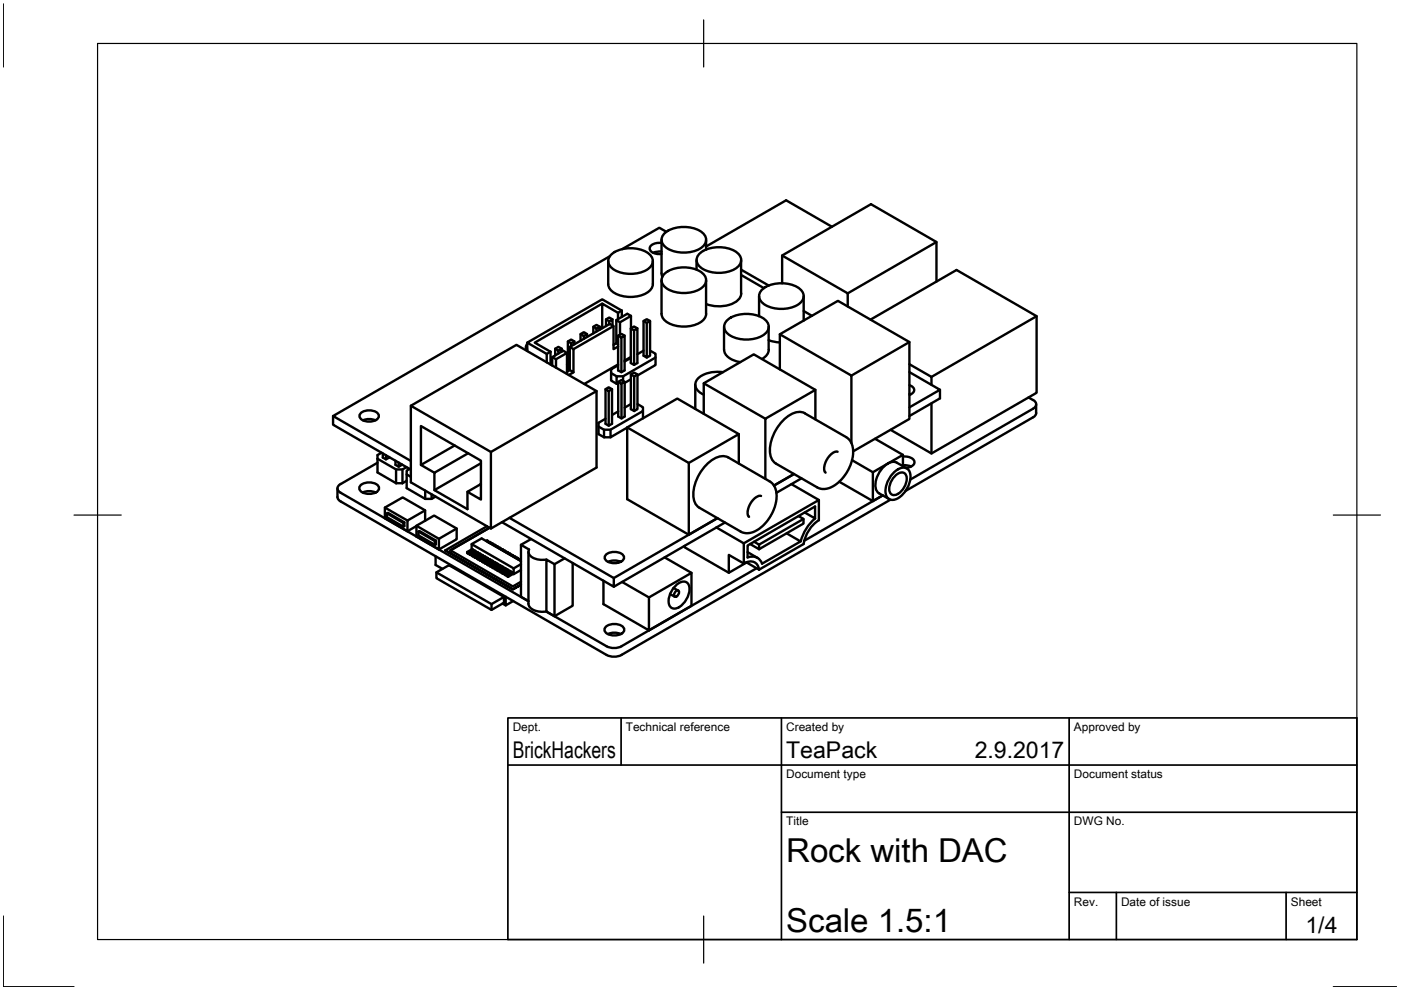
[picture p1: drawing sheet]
<svg xmlns="http://www.w3.org/2000/svg" width="297mm" height="210mm" viewBox="0 0 297 210" stroke-linecap="round" stroke-linejoin="round" font-family="sans-serif">
<!-- layer: Visible -->
<g fill="none" stroke="#000" stroke-width=".51">
<path d="M129 55.4v4.8M129.3 54.3l-58.7 33.9 16.5 9.5M129.7 53.9a7 7 0 0 1 7.9 0 1.94 1.94 0 0 1 .8 1.8 1.94 1.94 0 0 1-1.4 1.6 7.2 7.2 0 0 1-7.3-.5 1.83 1.83 0 0 1 0-2.9zM138.4 55.4v4.8M140.3 59.4v7.1a3.2 3.2 0 0 0 2.8 2.5 6.4 6.4 0 0 0 6.2-1.4l.4-1.1M140.3 58l.1 .7M140.3 50.8v7.2M140.3 53.4h-1.1l-.7 .2M140.3 51.5h-1a1.28 1.28 0 0 0-1.4 1.6 2.58 2.58 0 0 0 2.4 .7M141 57.9a7 7 0 0 1 7.9 0 1.94 1.94 0 0 1 .8 1.9 1.94 1.94 0 0 1-1.4 1.5 7.2 7.2 0 0 1-7.3-.4 1.83 1.83 0 0 1 0-3zM141 49.3a7 7 0 0 1 7.9 0 1.94 1.94 0 0 1 .8 1.9 1.94 1.94 0 0 1-1.4 1.6 7.2 7.2 0 0 1-7.3-.5 1.83 1.83 0 0 1 0-3zM141.3 49.2l-1.5-.9-7.9 4.5"/>
<path d="M147.7 55.1v2.1M148.5 53.6a7 7 0 0 1 7.9 0 1.94 1.94 0 0 1 .7 1.9 1.94 1.94 0 0 1-1.3 1.6 7.2 7.2 0 0 1-7.3-.5 1.83 1.83 0 0 1 0-3zM149.7 50.8v2.1M149.7 59.4v7.1M157.1 57.2l5.9 3.3M157.1 55.1v7.1M157.1 58.3l4.9 2.8M165.8 54.2l13.9 8v2.8M176.4 48.1l-9.7-5.6-17 9.8M198.6 59.7v-8.4l-13.9-8-18.9 10.9v5.9M198.6 51.3l-18.9 10.9M111.5 73.7l.3 .4"/>
<path d="M111.8 72.9l-.3 .8M111.8 72.7v1.7M116.7 74.6l-.8 .4v1.8M116.7 74.6v2.7M117.1 77.5v-1.8l2.3-1.3 .8 .4v4.5M117.7 73.9l.7 .4v.7M117.9 76.2v1.7M118.4 74.3l.7-.4v.7M119.1 73.9l-.7-.4-.7 .4v1.5M120.2 74.8l-2.3 1.4-.8-.5M120.4 72.4l.7 .4v.6M120.4 77.3l-.2 .1"/>
<path d="M120.8 73.6l.8 .4v4.9l-.8-.4zM120.8 78.5l-.6 .3M121.1 72.8l.7-.4v.6M121.6 78.9l-1 .6M121.8 72.4l-.7-.4-.7 .4v6.3M123.1 70.8l.7 .4v.6M123.8 71.2l.7-.4v.6M124.5 70.8l-.7-.4-.7 .4v1.4M125.8 69.3l.7 .4v.6M126.5 69.7l.7-.4v.6M127.2 69.3l-.7-.4-.7 .4v1.4M127.7 64.4l-14.3 8.3 3.3 1.9"/>
<path d="M128.5 67.7l.7 .4v.6M129 60.2a3.2 3.2 0 0 0 2.8 2.5 6.4 6.4 0 0 0 6.2-1.4l.4-1.1M129.2 68.1l.7-.4v1.3M129.9 67.7l-.7-.4-.7 .4v1.4M130.1 69.1l-8.5 4.9M130.7 67.9l2.3-1.4 .8 .5v2.6M130.7 72.8l-.6 .3M130.7 79.8l-1.1-.7v1.6l1.1 .7M131 66.3l-3.3-1.9v5.2M131 71.2l.7 .4v7.3M131 73.5l-.9 .5v-4.9l-.8-.4-8.5 4.9M131 77.5l-1.4 .8v.8"/>
<path d="M131 77.3l-7.1 4.1M131.5 68.3l-.8-.4v4.9l.3 .2M131.5 68.3v2.6M131.8 65.9l-4.1-2.4-15.9 9.2 4.1 2.3M131.8 65.9l-.8 .4v1.4M131.8 65.9v1.3M132.1 79.8h-1.4v1.6h.4M132.1 79.8v1M132.4 71.2l-.7-.4-.7 .4v7.3l.7 .4 .7-.4v-7.3l-.7 .4M133.7 69.6l.7 .4v7.4M133.7 75.7l-1.3 .8M133.7 75.9l-1.3 .8"/>
<path d="M133.8 79.4l.7 .4M133.8 67l-2.3 1.3M135.1 69.6l-.7-.4-.7 .4v7.4l.7 .4 .7-.4v-7.4l-.7 .4M135.2 79.4l-.7 .4v7.4l-.7-.5v-7.3l.7-.4 .7 .4v7.3l-.7 .5M136.4 74.3l-1.3 .8M136.4 68.1l.7 .4M137.8 74.3l1.2 .7v.8l-6.9 4M137.8 68.1l-.7 .4v7.3l-.7-.4v-7.3l.7-.4 .7 .4v7.3l-.7 .4M139 75.8v1.6l-3.8 2.2M153.3 78.9a6.3 6.3 0 0 0-5.4 1.5 1.88 1.88 0 0 0 .6 2.9l.7 .4M153.5 69.3v4.9M153.5 74.2a3 3 0 0 0 2.6 2.4l.8 .2"/>
<path d="M154.3 67.8a7 7 0 0 1 7.9 0 1.94 1.94 0 0 1 .8 1.9 1.94 1.94 0 0 1-1.4 1.5 7.2 7.2 0 0 1-7.3-.4 1.83 1.83 0 0 1 0-3zM157.1 62.2a3 3 0 0 1-2.5 2.4l-1.4 .3h-1.4l-2.1-.4M160.9 62.8v4.2M161.7 61.3a7 7 0 0 1 7.9 0 1.94 1.94 0 0 1 .8 1.9 1.94 1.94 0 0 1-1.4 1.5 7.2 7.2 0 0 1-7.3-.4 1.83 1.83 0 0 1 0-3zM163 72.1l2.3 .5M163 69.3v4.9a2.29 2.29 0 0 1-1.4 1.9M165.3 70.9l15.2 8.7v14.3M165.3 78.3v-7.4l12.4-7.1 15.1 8.7v16.3l-11.9 6.9M170.4 62.8v5.2M170.4 65.9l1.7 1.1M184.6 67.8l18.2-10.6 17 9.8v16.3l-1.7 1M192.8 77.2l4.7 2.7v1.7"/>
<path d="M192.8 78.9l6.5 3.7-6.5 3.8M192.8 72.5l-12.3 7.1M219.8 67l-22.3 12.9M70.6 88.2v1.9l16.5 9.5M76.4 87.7a2.71 2.71 0 0 1 3.9 .3 1.68 1.68 0 0 1-2 1.4 1.68 1.68 0 0 1-2.1-1.4zM77 89.1l1.3-.3 1.3 .3M80 97.3l4 2.2h1.3l.9-.5M80 98.1l-7.8 4.5M80.9 96l-.9 .5v3.7l4 2.3M81.2 96.1v.9l.6 .4 .7-.5M81.8 96.5v.9M83.8 97.7v.9l.7 .4 .7-.5"/>
<path d="M84 99.5v3M84.5 98.1v.9M85.3 99.5v3M86.9 99.4l-.7 .4v3.7l4 2.3M87.1 86l17 9.8M89.2 98.6v-8.3l12.8 7.4v8.2l-2.9-1.6 2.9-1.7M96.4 94.5l-7.2 4.1 2.9 1.6M99.3 96.1l-7.2 4.1v3.7M102 98.2l-9.9 5.7 7 4.1v-3.7M126.5 82.9l-17-9.8-22.4 12.9v16.3l17 9.8 3.9-2.3M128.1 91.1v1.6h1.3M128.4 82.5l.7 .4v7.4"/>
<path d="M128.4 88.8l-1.5 .8v2.4l1.2 .7M129.4 91.1v1.6l3.6-2 13 7.5M129.8 82.5l-.7-.4-.7 .4v7.4l.7 .4 .7-.4v-7.4l-.7 .4M131.1 81l.7 .4v7.3M131.1 87.2l-1.3 .8M132.4 81l-.6-.4-.7 .4v7.3l.7 .4 .6-.4v-7.3l-.6 .4M133.8 80.4l-1.4 .8M133.8 85.7l-1.4 .7M135.2 85.7l1.1 .6v.9l-6.9 3.9h-1.3l-1.2-.6M136.3 87.2v1.5M147.4 81.6v5.1M149.2 81.3l13.1 7.5"/>
<path d="M149.5 98.8a4.9 4.9 0 0 1 4.3-2l9.6 5.4 .4 .4 .6 1.1 .3 1.6-.4 1.9-.7 1.9-1.2 1.7-1.3 1.2-1.4 .8-1.5 .3-1.1-.3-8.8-5.2a3.8 3.8 0 0 1-1.2-4.1 10.2 10.2 0 0 1 2.4-4.7zM156.6 92l-13-7.5-10.6 6.1v15.2l13 7.6 6.1-3.5-22 12.7-22.1-12.8 18.5-10.7v-16.2l-22.4 12.9v16.3M156.6 98.3v-6.3l-10.6 6.2v15.2M165.8 89.4a4.9 4.9 0 0 1 4.2-2l9.4 5.3 .7 .6 .6 1.2 .2 1.8-.3 1.3-.8 2.1-1.2 1.7-1.4 1.3-1.5 .8-1.3 .2-1.1-.3-8.8-5.1a3.8 3.8 0 0 1-1.1-4.2 10.2 10.2 0 0 1 2.4-4.7zM172.9 82.7l-13.1-7.6-10.6 6.2v6.4M172.9 88.9v-6.2l-10.6 6.1v12.7M177.6 95.8h-.5l-.8 .4-1.1 1.3-.5 1.6 .1 .7 .2 .4M180.6 97.6l4.5 2.5M185.5 93l5.9 3.4M188.8 91.1l8.7 5 20.6-11.8a1.93 1.93 0 0 1 1.6 1.4l-.3 .7-.4 .2-26 15.1M191.4 98.6h.8l1 .3M191.4 96.8l1.3 .1a1.05 1.05 0 0 1 1 .6 1.05 1.05 0 0 1-.2 1.2l-.6 .3-.8 .2"/>
<path d="M191.4 98.9v-2.5l-6.3 3.7v6.1l2.1-1.2-16.7 9.7M192.3 99.3l-2.2-1.2a2.75 2.75 0 0 0-3.1 1.3 5 5 0 0 0-1.2 4.5l.6 .7 2.1 1.2M192.8 83.5l.3 .1M192.8 81.7a1.03 1.03 0 0 1 1 1 1.03 1.03 0 0 1-1 1M197.5 85.5v10.6M199.3 82.6v1.9l-6.5 3.7M219.7 85.7v1.9M219.7 87.6l-.2 .5-.5 .4-27 15.6M71.6 103.6v2l.6 .7 56.4 32.6a3.5 3.5 0 0 0 3.2 0l57-33M72.2 102.6a.97 .97 0 0 0-.6 .9 .97 .97 0 0 0 .6 1l39.8 23-1.5-1v-11l2.1-1.2M76.4 103a2.77 2.77 0 0 1 4 .3 1.71 1.71 0 0 1-2.1 1.4 1.71 1.71 0 0 1-2.1-1.4zM76.9 104.4l1.4-.3 1.3 .3"/>
<path d="M81.6 107.6l4.8 2.8M82 108.8l3.5 2.1 .2-.1v.7l-.2 .2-3.5-2v-.9l.2-.1 3.5 2.1M84 102.5h1.3M85.5 110.9v.8M86.2 100.6l.9 .5M86.2 101.9l-.9 .6M88.3 111.5l-1.9 1.1M88.3 111.5l4.8 2.7M88.7 112.7l3.5 2 .2-.1v.8l-.2 .1-3.5-2v-.8l.2-.1 3.5 2M90.1 108.2l-3.7 2.2v2.2l-4.8-2.7v-2.3l3.8-2.1 4.7 2.7v2.2M90.2 104v1.8M91.5 104.8v1"/>
<path d="M92.2 114.7v.8M92.4 105.3l-.9 .5h-1.3M92.4 117.9v1.9l1.4 .8M96.8 112.1l-3.7 2.1v2.3l-4.8-2.7v-2.3l3.7-2.2 4.8 2.8v2.2l-3.7 2.2M99 117l.3 .1v.3M99.6 117.3l.2 .2v.2M100 115.4l8.9 5.1v1.2M100 116.5v-1.1l2.1-1.2 8.4 4.8M100.1 117.7l.2 .1v.2M100.3 116.8v-.3l-1 .6M100.3 116.5l-.2-.1-1.1 .6v.3l.3 .1 1.1-.6M100.6 117.9l.2 .2v.2"/>
<path d="M100.8 117.1v-.3l-1 .7M100.8 116.8l-.2-.1-1 .6v.3l.2 .1 1.2-.6M101.2 118.2l.2 .2v.2M101.4 117.4v-.3l-1.1 .7M101.4 117.1l-.2-.1-1.1 .7v.2l.2 .1 1.2-.5M101.7 118.6l.2 .1v.2M101.9 117.7v-.2l-1.1 .6M101.9 117.5l-.2-.2-1.1 .6v.3l.2 .1 1.2-.5M102.2 118.9l.2 .1v.2M102.4 118v-.2l-1 .6M102.4 117.8l-.2-.1-1 .5v.3l.2 .1 1.1-.5M102.8 119.2l.2 .1v.2"/>
<path d="M103 118.3v-.2l-1.1 .6M103 118.1l-.2-.2-1.1 .7v.2l.2 .1 1.2-.5M103.1 114.7l.2-.1 .2 .1M103.3 111.6l-8.9 5.1 14.3 8.3-14.3-8.3M103.3 114.8l.2-.1v.2M103.3 119.5l.2 .1v.3M103.5 118.6v-.2l-1.1 .6M103.5 118.4l-.2-.2-1.1 .7v.2l.2 .1 1.2-.5M103.6 115l.2-.1 .2 .1-.2 .1M103.8 111.9l-8.3 4.8 13.2 7.6 1.8-1M103.8 119.8l.2 .1v.2M104 118.9v-.2l-1 .6"/>
<path d="M104 118.7l-.2-.1-1 .6v.2l.2 .1 1.1-.5M104 115v.3M104.1 115.3l.3-.1 .2 .1v.3M104.6 119.2v-.2l-1.1 .6M104.6 119l-.2-.1-1.1 .6v.2l.2 .2 1.2-.6M104.6 115.3l-.2 .1M104.7 115.6l.2-.1 .2 .1v.3M105.1 119.5v-.2l-1.1 .6M105.1 119.3l-.2-.1-1.1 .6v.2l.2 .1 1.2-.5M105.1 115.6l-.2 .1M105.2 115.9l.2-.1 .2 .1v.3M105.6 119.9v-.3l-1 .6"/>
<path d="M105.6 119.6l-.2-.1-1 .6v.2l.2 .2 1.1-.6M105.6 115.9l-.2 .1M105.7 116.2l.2-.1 .3 .1v.3M106.2 119.9l-.3-.1-1 .6v.2l.2 .2 1.2-.6M106.2 116.2l-.3 .2M106.3 116.5h.4v.3M106.4 110.7l23.7 13.7v-1.8M106.7 116.5l-.2 .2M106.8 116.8l.2-.1 .2 .1v.3M107.2 116.8l-.2 .2M107.3 117.1h.4v.3M107.7 117.1l-.2 .2"/>
<path d="M107.9 117.5l.2-.2 .2 .2v.2M108.3 117.5l-.2 .1M108.4 117.8h.4v.2M108.8 117.8l-.2 .1M108.9 118.1l.2-.2 .2 .2v.2M109.3 118.1l-.2 .1M109.4 118.4l.3-.2 .2 .2v.2M109.9 118.4l-.2 .1M110 118.7l.2-.1 .2 .1v.2M110.4 118.7l-.2 .1M110.5 115.5l1.7 1a1.44 1.44 0 0 0 1.1 1.9l1.5 .3 1.1-.1M110.5 119.6l-1.6 .9"/>
<path d="M112 117v11a2.48 2.48 0 0 0 2.8 1.7l1-.1M119.7 118.4l-2.1 1.2v11l-1.7-.9v-11.1l1.7 1M121.4 119.4v9l-3.8 2.2M128.4 117.7a2.71 2.71 0 0 1 3.9 .3 1.68 1.68 0 0 1-2 1.4 1.68 1.68 0 0 1-2.1-1.4zM128.9 119.1l1.4-.3 1.3 .3M131.4 119.1l-.4 .2M140.9 118.2l5.7 3.3M145.1 115.7v.3l9.4 5.4M151.9 111.8l5.8 3.4M153.7 110.8l-23.6 13.6M157.7 119.5a1.95 1.95 0 0 1 2-.4 1.95 1.95 0 0 1 1.2 1.7M158.2 119.2l2.7 1.6"/>
<path d="M158.3 119.3l-3.8 2.1v-3.7l3.2 1.8M158.5 117.1l2.1 1.2M159 115.3l1.9 1.1M159.9 114.9l1 .6v.9M161.4 105.2l-.4-.1-.6 .3-1.3 1.3-.6 1.8v.7l.3 .4M167.8 102.6l5.8 3.4M168.3 100.5l-4.2 2.5M169.3 109.4l1.1 .6v1l-9.5 5.4M169.9 101.4l-5.3 3.1M170.4 110l-9.5 5.5M170.4 115.3l-9.5 5.5M170.6 108.7l2.2 1.2v-2.5l-14.3 8.3v2.5a2.22 2.22 0 0 1 3.1 1.3l8.1-4.7-2.9-1.7"/>
<path d="M172.8 109.9a9.5 9.5 0 0 0-3 4.9M173.6 110.3v-4.3l-15.9 9.2v4.3M173.6 110.3a7.4 7.4 0 0 0-3.2 5M177.9 102.1l7.2 4.1M189.4 100.3a2.38 2.38 0 0 1 3.1-.8 3.5 3.5 0 0 1-.2 4.2 4.3 4.3 0 0 1-3.1 2.3 1.82 1.82 0 0 1-1.4-2.5 6.2 6.2 0 0 1 1.6-3.2zM189.6 101.1a1.58 1.58 0 0 1 2.4-.5 3.4 3.4 0 0 1-2.6 4.4 1.58 1.58 0 0 1-.7-2.4zM92.5 121.4l11.7 6.7M104.4 120.1l.2 .1v.3M104.9 120.4l.2 .1v.3M105.4 120.7l.2 .1v.3M105.9 121l.3 .1v.3M106.2 120.1v-.2l-1.1 .6"/>
<path d="M106.5 121.3l.2 .1v.3M106.5 128l.7 .4M106.7 120.5v-.3l-1.1 .6M106.7 120.2l-.2-.1-1.1 .6v.3l.2 .1 1.2-.6M106.9 126.6l-11.7-6.8-2.7 1.6v1.2l11.7 6.7 2.7-1.5v-1.2l-2.7 1.5v1.2M107 121.6l.2 .1v.3M107.2 126.5v1.9l1.6-1M107.2 120.8v-.3l-1 .6M107.2 120.5l-.2-.1-1.1 .6v.2l.3 .2 1.1-.6M107.5 121.9l.2 .2M107.7 121.1v-.3l-1 .6M107.7 120.8l-.2-.1-1 .6v.3l.2 .1 1.2-.6"/>
<path d="M108.3 121.4v-.3l-1.1 .6M108.3 121.1l-.2-.1-1.1 .6v.3l.2 .1 1.2-.6M108.7 125l1.8-1zM108.8 121.4l-.2-.1-1.1 .6v.3l.2 .1v-.2l1.1-.7v.3l-1.1 .6M110.5 120.8l-1.7 .9M115.9 129.6h-.1M127.9 123.1v5l9.7 5.6v-7l9-5.2v6.9l-9 5.3M128.4 133a2.77 2.77 0 0 1 3.9 .3 1.72 1.72 0 0 1-2 1.4 1.72 1.72 0 0 1-2.1-1.4zM128.9 134.4l1.4-.3 1.3 .3M131.9 123.4l5.7 3.3M142.1 125.9l1 .6M142.8 124.7l1 .5"/>
<path d="M143 124.4a2.41 2.41 0 0 1 2.5-1 2.65 2.65 0 0 1 .2 3.4 3.6 3.6 0 0 1-2.9 2.2 1.54 1.54 0 0 1-1-2.2 5.2 5.2 0 0 1 1.2-2.4zM143.2 125.4l.5-.2a.76 .76 0 0 1 .1 .9 .76 .76 0 0 1-.8 .3v-.5zM160.4 120.5l-28.6 16.5a3.5 3.5 0 0 1-3.2 0l-12.7-7.3"/>
</g>
<!-- layer: Border -->
<path d="M.7 .8v13.4M20.7 9.2h267v190h-267zM149.2 4.2v10M15.7 109.2h10M282.7 109.2h10M.7 194.2v15h15M149.2 194.2v10M282.7 209.2h13.4" fill="none" stroke="#000" stroke-width=".25"/>
<!-- layer: TitleBlock -->
<path d="M107.7 152.2h180v47h-180zM131.7 152.2v10M165.7 152.2v47M226.7 152.2v47M107.7 162.2h180M165.7 172.2h122M226.7 189.2h61M236.7 189.2v10M272.7 189.2v10" fill="none" stroke="#000" stroke-width=".36"/>
<g font-size="7">
<text x="166.7" y="182.7">Rock with DAC</text>
<text x="166.7" y="197.7">Scale 1.5:1</text>
</g>
<g font-size="4.9">
<text x="108.7" y="160.7">BrickHackers</text>
<text x="166.7" y="160.7">TeaPack</text>
<text x="206.7" y="160.7">2.9.2017</text>
<text x="276.8" y="197.8">1/4</text>
</g>
<g font-size="2.5">
<text x="108.7" y="155">Dept.</text>
<text x="132.7" y="155">Technical reference</text>
<text x="166.7" y="155">Created by</text>
<text x="227.7" y="155">Approved by</text>
<text x="166.7" y="165">Document type</text>
<text x="227.7" y="165">Document status</text>
<text x="166.7" y="175">Title</text>
<text x="227.7" y="175">DWG No.</text>
<text x="227.7" y="192">Rev.</text>
<text x="237.7" y="192">Date of issue</text>
<text x="273.7" y="192">Sheet</text>
</g>
</svg>
